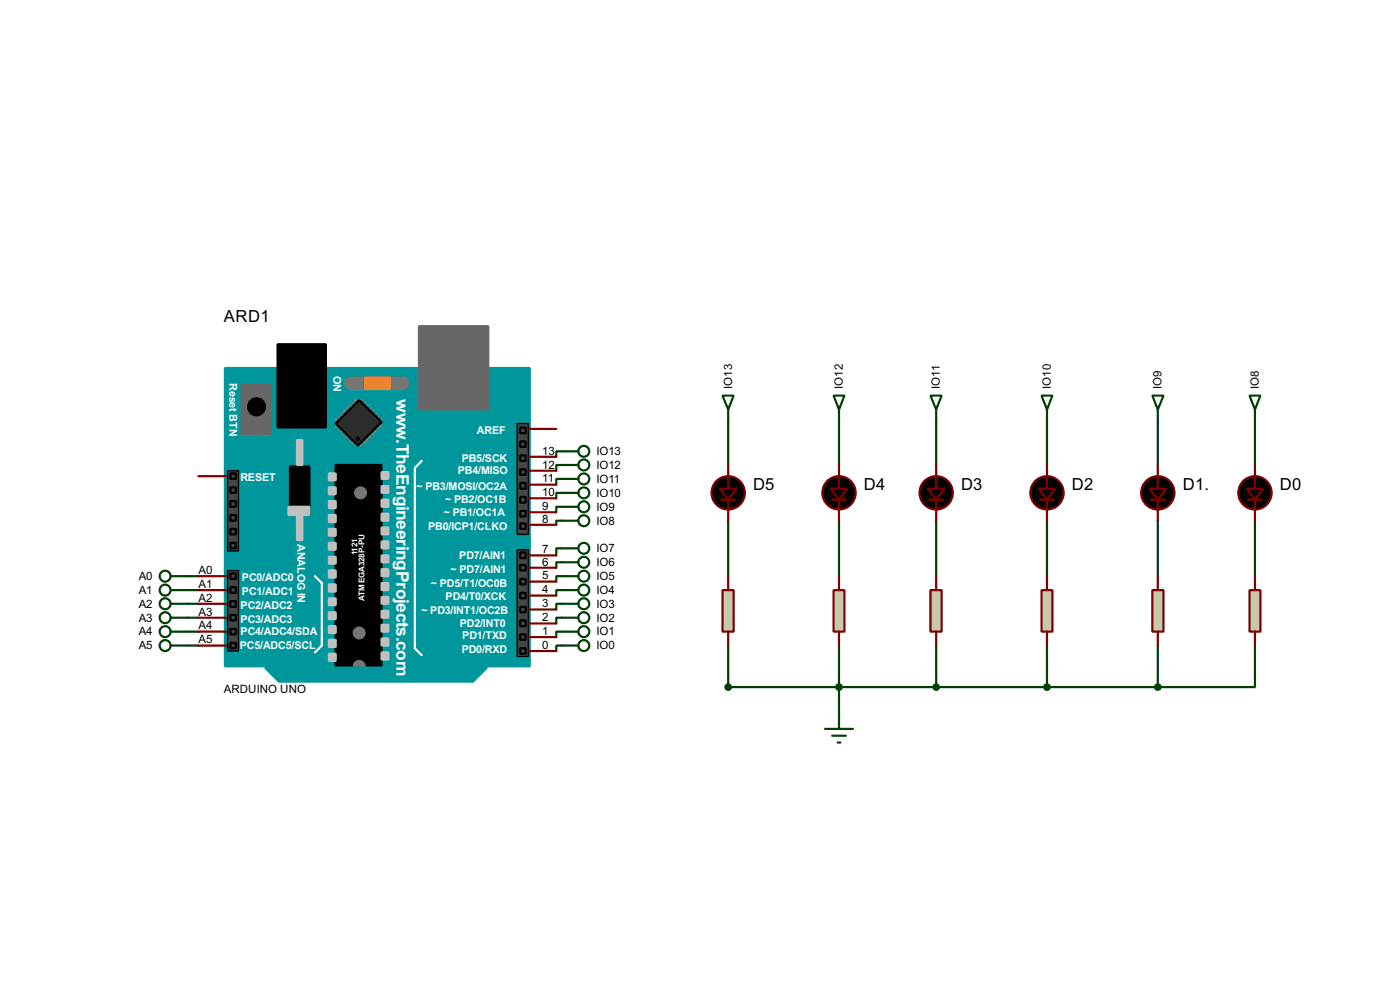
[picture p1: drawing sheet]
<svg xmlns="http://www.w3.org/2000/svg" width="256mm" height="180mm" viewBox="0 0 256 180" stroke-linecap="round" stroke-linejoin="round" font-family="sans-serif">
<g fill="none" stroke="#004000" stroke-width=".4">
<path d="M133.4 77.5v7.6M153.7 77.5v7.6M171.5 77.5v7.6M191.8 77.5v7.6M212.1 77.5v7.6M229.9 77.5v7.6M102.9 82.6h-1v1M102.9 85.1h-1v1.1M102.9 87.7h-1v1M102.9 90.2h-1v1M102.9 92.8h-1v1M102.9 95.3h-1v.8"/>
<path d="M133.4 95.3v10.2M153.7 95.3v10.2M171.5 95.3v10.2M191.8 95.3v10.2M212.1 95.3v10.2M229.9 95.3v10.2M34.3 118.2h2.1M34.3 115.6h2.1M34.3 113.1h2.1M34.3 110.5h2.1M34.3 108h2.1M34.3 105.5h2.1"/>
<path d="M102.9 100.4h-1v1.3M102.9 102.9h-1v1M102.9 105.5h-1v1M102.9 108h-1v1M102.9 110.5h-1v1.1M102.9 113.1h-1v1M102.9 115.6h-1v1M102.9 118.2h-1v1M133.4 118.2v7.6h78.7M153.7 118.2v12.7M171.5 118.2v7.6M191.8 118.2v7.6"/>
<path d="M212.1 118.2v7.6M229.9 118.2v7.6h-17.8"/>
</g>
<path d="M41.2 67.4h55.9v54.6h-55.9z" fill="#00979c" stroke="#00979c" stroke-width=".4"/>
<g fill="#686767" stroke="#686767" stroke-width=".4">
<path d="M76.8 59.7h12.7v15.3h-12.7z"/>
<path d="M44.3 70.4h5.3v9.2h-5.3z"/>
</g>
<path d="M50.9 63h8.8v15.3h-8.8zM53.1 85.4h3.6v8.9h-3.6zM61.5 85.1h8.4v36.9h-8.4z" fill="#000" stroke="#000" stroke-width=".4"/>
<path d="M77.3 84.4l-1.3 1.3v33l1.3 1.2M57.7 105.5l1.3 1.2v11.5l-1.3 1.2" fill="none" stroke="#fff" stroke-width=".4"/>
<g fill="#c0c0c0" stroke="#c0c0c0" stroke-width=".4">
<path d="M69.9 86.4h1.3v1.3h-1.3z"/>
<path d="M69.9 89h1.3v1.2h-1.3z"/>
<path d="M69.9 91.5h1.3v1.3h-1.3z"/>
<path d="M69.9 94h1.3v1.3h-1.3z"/>
<path d="M69.9 96.6h1.3v1.2h-1.3z"/>
<path d="M69.9 99.1h1.3v1.3h-1.3z"/>
<path d="M69.9 101.7h1.3v1.2h-1.3z"/>
<path d="M69.9 104.2h1.3v1.3h-1.3z"/>
<path d="M69.9 106.7h1.3v1.3h-1.3z"/>
<path d="M69.9 109.3h1.3v1.2h-1.3z"/>
<path d="M69.9 111.8h1.3v1.3h-1.3z"/>
<path d="M69.9 114.4h1.3v1.2h-1.3z"/>
<path d="M69.9 116.9h1.3v1.3h-1.3z"/>
<path d="M69.9 119.4h1.3v1.3h-1.3z"/>
<path d="M60.3 86.7h1.2v1.2h-1.2z"/>
<path d="M60.3 89.2h1.2v1.3h-1.2z"/>
<path d="M60.3 91.7h1.2v1.3h-1.2z"/>
<path d="M60.3 94.3h1.2v1.3h-1.2z"/>
<path d="M60.3 96.8h1.2v1.3h-1.2z"/>
<path d="M60.3 99.4h1.2v1.2h-1.2z"/>
<path d="M60.3 101.9h1.2v1.3h-1.2z"/>
<path d="M60.3 104.4h1.2v1.3h-1.2z"/>
<path d="M60.3 107h1.2v1.3h-1.2z"/>
<path d="M60.3 109.5h1.2v1.3h-1.2z"/>
<path d="M60.3 112.1h1.2v1.2h-1.2z"/>
<path d="M60.3 114.6h1.2v1.3h-1.2z"/>
<path d="M60.3 117.1h1.2v1.3h-1.2z"/>
<path d="M60.3 119.7h1.2v1.3h-1.2z"/>
<path d="M52.9 92.8h3.8v1.5h-3.8z"/>
<path d="M54.4 80.6h1v4.5h-1z"/>
<path d="M54.4 94.3h1v4.6h-1z"/>
</g>
<circle cx="47" cy="74.5" r="1.55" fill="#000" stroke="#000" stroke-width=".4"/>
<path d="M64.3 70.2h9.4" fill="none" stroke="#757575" stroke-width="2.6"/>
<path d="M66.9 69.1h4.5v2.1h-4.5z" fill="#ff8000" stroke="#ff8000" stroke-width=".4"/>
<g fill="none" stroke="#808080" stroke-width=".45">
<path d="M61.5 76.8l.5 .5M62 76.3l.5 .5M62 77.5l-.5 .5M62.5 75.7l.5 .6M62.5 78l-.5 .5M63 75.2l.6 .5M63 78.5l-.5 .5M63.6 74.7l.5 .5M63.6 79l-.6 .6M64.1 74.2l.5 .5M64.1 79.6l-.5 .5M64.6 73.7l.5 .5"/>
<path d="M65.1 73.2l.5 .5M66.3 73.2l-.5 .5M66.9 73.7l-.6 .5M67.4 79.6l.5 .5M67.4 74.2l-.5 .5M67.9 79l.5 .6M67.9 74.7l-.5 .5M68.4 78.5l.5 .5M68.4 75.2l-.5 .5M68.9 78l.5 .5M68.9 75.7l-.5 .6M69.4 77.5l.5 .5"/>
<path d="M69.4 76.3l-.5 .5M69.9 76.8l-.5 .5M64.6 80.1l-.5 .5M65.1 80.6l-.5 .5M65.6 81.1l-.5 .5M65.8 81.1l.5 .5M66.3 80.6l.6 .5M66.9 80.1l.5 .5"/>
</g>
<path d="M65.8 73.2l4.1 4.1-4.3 4.3-4.1-4.1z" fill-rule="evenodd" fill="#2c2c2c" stroke="#000" stroke-width=".4"/>
<circle cx="65.5" cy="80.3" r=".3" fill="#000" stroke="#000" stroke-width=".18"/>
<path d="M94.8 77.5h2v20.3h-2z" fill="#464646" stroke="#000" stroke-width=".25"/>
<circle cx="65.8" cy="115.9" r="1.1" fill="#757575" stroke="#757575" stroke-width=".18"/>
<g fill="#464646" stroke="#000" stroke-width=".4">
<path d="M95.3 78.3h1v1h-1z"/>
<path d="M95.3 83.4h1v1h-1z"/>
<path d="M95.3 85.9h1v1h-1z"/>
<path d="M95.3 88.4h1v1.1h-1z"/>
<path d="M95.3 91h1v1h-1z"/>
<path d="M95.3 93.5h1v1h-1z"/>
<path d="M95.3 80.8h1v1h-1z"/>
<path d="M95.3 95.8h1v1h-1z"/>
</g>
<g fill="#757575" stroke="#757575" stroke-width=".18">
<circle cx="66" cy="90.2" r="1.1"/>
<circle cx="65.8" cy="122" r="1.1"/>
</g>
<path d="M48.6 122.2h40.6l-2.5 2.6h-35.6z" fill-rule="evenodd" fill="#00979c" stroke="#00979c" stroke-width=".4"/>
<g fill="#464646" stroke="#000" stroke-width=".25">
<path d="M41.7 86.2h2v14.7h-2z"/>
<path d="M94.8 100.6h2v19.6h-2z"/>
<path d="M41.7 104.4h2v14.8h-2z"/>
</g>
<g fill="#464646" stroke="#000" stroke-width=".4">
<path d="M42.2 89.2h1v1h-1z"/>
<path d="M42.2 94.3h1v1h-1z"/>
<path d="M42.2 99.4h1v1h-1z"/>
<path d="M42.2 96.8h1v1h-1z"/>
<path d="M42.2 91.7h1v1.1h-1z"/>
<path d="M42.2 86.7h1v1h-1z"/>
<path d="M95.3 101.1h1v1.1h-1z"/>
<path d="M95.3 103.4h1v1h-1z"/>
<path d="M95.3 106h1v1h-1z"/>
<path d="M95.3 108.5h1v1h-1z"/>
<path d="M95.3 111.1h1v1h-1z"/>
<path d="M95.3 113.6h1v1h-1z"/>
<path d="M95.3 116.1h1v1h-1z"/>
<path d="M95.3 118.7h1v1h-1z"/>
<path d="M42.2 105h1v1h-1z"/>
<path d="M42.2 107.5h1v1h-1z"/>
<path d="M42.2 110h1v1.1h-1z"/>
<path d="M42.2 112.6h1v1h-1z"/>
<path d="M42.2 115.1h1v1h-1z"/>
<path d="M42.2 117.7h1v1h-1z"/>
</g>
<g fill="none" stroke="#800000" stroke-width=".4">
<path d="M96.8 78.5h5.1M36.4 87.2h5.1M96.8 96.1h5.1M96.8 93.8h5.1M96.8 91.2h5.1M96.8 88.7h5.1M96.8 86.2h5.1M96.8 83.6h5.1M170.2 91.5h2.6M171.5 85.1v4.4M171.5 91.5v3.8M190.6 91.5h2.5"/>
<path d="M191.8 85.1v4.4M191.8 91.5v3.8M210.9 91.5h2.5M212.1 85.1v4.4M212.1 91.5v3.8M228.7 91.5h2.5M229.9 85.1v4.4M229.9 91.5v3.8M36.4 118.2h5.1M36.4 115.6h5.1M36.4 113.1h5.1M36.4 110.5h5.1"/>
<path d="M36.4 108h5.1M36.4 105.5h5.1M96.8 119.2h5.1M96.8 116.6h5.1M96.8 114.1h5.1M96.8 111.6h5.1M96.8 109h5.1M96.8 106.5h5.1M96.8 103.9h5.1M96.8 101.7h5.1"/>
</g>
<g fill="none" stroke="#004000" stroke-width=".4">
<path d="M170.5 72.4h2l-1 2.6zM171.5 75v2.5M190.8 72.4h2l-1 2.6zM191.8 75v2.5M211.1 72.4h2.1l-1.1 2.6zM212.1 75v2.5M228.9 72.4h2l-1 2.6zM229.9 75v2.5M102.9 82.6h3.1M102.9 85.1h3.1M102.9 87.7h3.1M102.9 90.2h3.1"/>
<path d="M102.9 92.8h3.1M102.9 95.3h3.1M31.3 105.5h3M31.3 108h3M31.3 110.5h3M31.3 113.1h3M31.3 115.6h3M31.3 118.2h3M102.9 100.4h3.1M102.9 102.9h3.1M102.9 105.5h3.1M102.9 108h3.1"/>
<path d="M102.9 110.5h3.1M102.9 113.1h3.1M102.9 115.6h3.1M102.9 118.2h3.1"/>
<circle cx="106.9" cy="82.6" r="1"/>
<circle cx="106.9" cy="87.7" r="1"/>
<circle cx="106.9" cy="92.8" r="1"/>
<circle cx="106.9" cy="95.3" r="1"/>
<circle cx="106.9" cy="85.1" r="1"/>
<circle cx="106.9" cy="90.2" r="1"/>
<circle cx="30.2" cy="118.2" r="1"/>
<circle cx="30.2" cy="108" r="1"/>
<circle cx="30.2" cy="115.6" r="1"/>
<circle cx="30.2" cy="105.5" r="1"/>
<circle cx="30.2" cy="110.5" r="1"/>
<circle cx="30.2" cy="113.1" r="1"/>
<circle cx="106.9" cy="100.4" r="1"/>
<circle cx="106.9" cy="118.2" r="1"/>
<circle cx="106.9" cy="113.1" r="1"/>
<circle cx="106.9" cy="108" r="1"/>
<circle cx="106.9" cy="110.5" r="1"/>
<circle cx="106.9" cy="115.6" r="1"/>
<circle cx="106.9" cy="102.9" r="1"/>
<circle cx="106.9" cy="105.5" r="1"/>
</g>
<g fill="#000" stroke="#800000" stroke-width=".4">
<path d="M170 89.5h3l-1.5 2zM190.3 89.5h3l-1.5 2zM210.6 89.5h3.1l-1.6 2zM228.4 89.5h3l-1.5 2z"/>
<circle cx="171.5" cy="90.2" r="3.1"/>
<circle cx="191.8" cy="90.2" r="3.1"/>
<circle cx="212.1" cy="90.2" r="3.1"/>
<circle cx="229.9" cy="90.2" r="3.1"/>
</g>
<path d="M170.5 90.2h2M171 89.7h1v1h-1zM171.5 89.2v2M190.8 90.2h2M191.3 89.7h1v1h-1zM191.8 89.2v2M211.1 90.2h2.1M211.6 89.7h1.1v1h-1.1zM212.1 89.2v2M228.9 90.2h2M229.4 89.7h1v1h-1zM229.9 89.2v2" fill="none" stroke="#000040" stroke-width=".2"/>
<path d="M170.5 108h2v7.6h-2z" fill="#c8c8aa" stroke="#800000" stroke-width=".4"/>
<path d="M171.5 105.5v2.5M171.5 115.6v2.6" fill="none" stroke="#800000" stroke-width=".4"/>
<path d="M190.8 108h2v7.6h-2z" fill="#c8c8aa" stroke="#800000" stroke-width=".4"/>
<path d="M191.8 105.5v2.5M191.8 115.6v2.6" fill="none" stroke="#800000" stroke-width=".4"/>
<path d="M211.1 108h2.1v7.6h-2.1z" fill="#c8c8aa" stroke="#800000" stroke-width=".4"/>
<path d="M212.1 105.5v2.5M212.1 115.6v2.6" fill="none" stroke="#800000" stroke-width=".4"/>
<path d="M228.9 108h2v7.6h-2z" fill="#c8c8aa" stroke="#800000" stroke-width=".4"/>
<path d="M132.1 91.5h2.6M133.4 85.1v4.4M133.4 91.5v3.8M152.5 91.5h2.5M153.7 85.1v4.4M153.7 91.5v3.8M229.9 105.5v2.5M229.9 115.6v2.6" fill="none" stroke="#800000" stroke-width=".4"/>
<g fill="#004000" stroke="#004000" stroke-width=".4">
<circle cx="212.1" cy="125.8" r=".5"/>
<circle cx="191.8" cy="125.8" r=".5"/>
</g>
<g fill="#000" stroke="#800000" stroke-width=".4">
<path d="M131.9 89.5h3l-1.5 2zM152.2 89.5h3l-1.5 2z"/>
<circle cx="133.4" cy="90.2" r="3.1"/>
<circle cx="153.7" cy="90.2" r="3.1"/>
</g>
<path d="M132.4 90.2h2M132.9 89.7h1v1h-1zM133.4 89.2v2M152.7 90.2h2M153.2 89.7h1v1h-1zM153.7 89.2v2" fill="none" stroke="#000040" stroke-width=".2"/>
<path d="M132.4 72.4h2l-1 2.6zM133.4 75v2.5M152.7 72.4h2l-1 2.6zM153.7 75v2.5" fill="none" stroke="#004000" stroke-width=".4"/>
<path d="M132.4 108h2v7.6h-2z" fill="#c8c8aa" stroke="#800000" stroke-width=".4"/>
<path d="M133.4 105.5v2.5M133.4 115.6v2.6" fill="none" stroke="#800000" stroke-width=".4"/>
<path d="M152.7 108h2v7.6h-2z" fill="#c8c8aa" stroke="#800000" stroke-width=".4"/>
<path d="M153.7 105.5v2.5M153.7 115.6v2.6" fill="none" stroke="#800000" stroke-width=".4"/>
<g fill="#004000" stroke="#004000" stroke-width=".4">
<circle cx="171.5" cy="125.8" r=".5"/>
<circle cx="133.4" cy="125.8" r=".5"/>
<circle cx="153.7" cy="125.8" r=".5"/>
</g>
<path d="M151.2 133.4h5.1M152.5 134.7h2.5M153.5 135.9h.5M153.7 130.9v2.5" fill="none" stroke="#004000" stroke-width=".4"/>
<g font-size="3.6" fill="#fff">
<text x="72.7" y="73.1" transform="rotate(90 72.7 73.1)">w</text>
<text x="72.7" y="80.4" transform="rotate(90 72.7 80.4)">.TheEngineeringProjects.com</text>
</g>
<g font-size="3.4">
<text x="41" y="58.9">ARD1</text>
<text x="138" y="89.7">D5</text>
<text x="158.3" y="89.7">D4</text>
<text x="176.1" y="89.7">D3</text>
<text x="196.4" y="89.7">D2</text>
<text x="216.7" y="89.7">D1.</text>
<text x="234.5" y="89.7">D0</text>
</g>
<g font-size="2.4">
<text x="134.1" y="71.1" transform="rotate(-90 134.1 71.1)">IO13</text>
<text x="154.4" y="71.1" transform="rotate(-90 154.4 71.1)">IO12</text>
<text x="172.2" y="71.1" transform="rotate(-90 172.2 71.1)">IO11</text>
<text x="192.5" y="71.1" transform="rotate(-90 192.5 71.1)">IO10</text>
<text x="212.8" y="71.1" transform="rotate(-90 212.8 71.1)">IO9</text>
<text x="230.6" y="71.1" transform="rotate(-90 230.6 71.1)">IO8</text>
<text x="99.4" y="83.2">13</text>
<text x="109.3" y="83.3">IO13</text>
<text x="99.4" y="88.3">11</text>
<text x="99.4" y="85.7">12</text>
<text x="109.3" y="85.8">IO12</text>
<text x="109.3" y="88.4">IO11</text>
<text x="99.4" y="95.7">8</text>
<text x="99.4" y="93.4">9</text>
<text x="99.4" y="90.8">10</text>
<text x="109.3" y="90.9">IO10</text>
<text x="109.3" y="93.5">IO9</text>
<text x="99.4" y="101.2">7</text>
<text x="109.3" y="96">IO8</text>
<text x="109.3" y="101.1">IO7</text>
<text x="25.4" y="106.2">A0</text>
<text x="36.4" y="107.6">A1</text>
<text x="36.4" y="105.1">A0</text>
<text x="99.4" y="106.1">5</text>
<text x="99.4" y="103.5">6</text>
<text x="109.3" y="103.6">IO6</text>
<text x="109.3" y="106.2">IO5</text>
<text x="25.4" y="113.8">A3</text>
<text x="25.4" y="111.2">A2</text>
<text x="25.4" y="108.7">A1</text>
<text x="36.4" y="112.7">A3</text>
<text x="36.4" y="110.1">A2</text>
<text x="99.4" y="113.7">2</text>
<text x="99.4" y="111.2">3</text>
<text x="99.4" y="108.6">4</text>
<text x="109.3" y="108.7">IO4</text>
<text x="109.3" y="111.2">IO3</text>
<text x="109.3" y="113.8">IO2</text>
<text x="25.4" y="118.9">A5</text>
<text x="25.4" y="116.3">A4</text>
<text x="36.4" y="117.8">A5</text>
<text x="36.4" y="115.2">A4</text>
<text x="99.4" y="118.8">0</text>
<text x="99.4" y="116.2">1</text>
<text x="109.3" y="116.3">IO1</text>
<text x="109.3" y="118.9">IO0</text>
<text x="41" y="126.9">ARDUINO UNO</text>
</g>
<g font-size="2.2" fill="#fff">
<text x="42.1" y="70.2" transform="rotate(90 42.1 70.2)">Reset BTN</text>
<text x="61.1" y="68.7" transform="rotate(90 61.1 68.7)">ON</text>
<text x="87.3" y="79.4">AREF</text>
<text x="44" y="88.1">RESET</text>
<text x="76.3" y="89.6">~ PB3/MOSI/OC2A</text>
<text x="83.9" y="86.8">PB4/MISO</text>
<text x="84.6" y="84.5">PB5/SCK</text>
<text x="81.3" y="94.4">~ PB1/OC1A</text>
<text x="81.6" y="92.1">~ PB2/OC1B</text>
<text x="54.5" y="99.6" transform="rotate(90 54.5 99.6)">ANALOG IN</text>
<text x="78.4" y="97">PB0/ICP1/CLKO</text>
<text x="44.3" y="106.4">PC0/ADC0</text>
<text x="79" y="107.4">~ PD5/T1/OC0B</text>
<text x="82.6" y="104.8">~ PD7/AIN1</text>
<text x="84.1" y="102.3">PD7/AIN1</text>
<text x="44.1" y="114">PC3/ADC3</text>
<text x="44.1" y="111.4">PC2/ADC2</text>
<text x="44.3" y="108.9">PC1/ADC1</text>
<text x="77.2" y="112.5">~ PD3/INT1/OC2B</text>
<text x="81.6" y="109.9">PD4/T0/XCK</text>
<text x="43.9" y="118.8">PC5/ADC5/SCL</text>
<text x="44.1" y="116.3">PC4/ADC4/SDA</text>
<text x="84.2" y="114.8">PD2/INT0</text>
<text x="84.6" y="119.6">PD0/RXD</text>
<text x="84.7" y="117">PD1/TXD</text>
</g>
<g font-size="1.7" fill="#fff">
<text x="65.5" y="101.7" transform="rotate(-90 65.5 101.7)">1121</text>
<text x="66.8" y="109.9" transform="rotate(-90 66.8 109.9)">ATMEGA328P-PU</text>
</g>
</svg>
